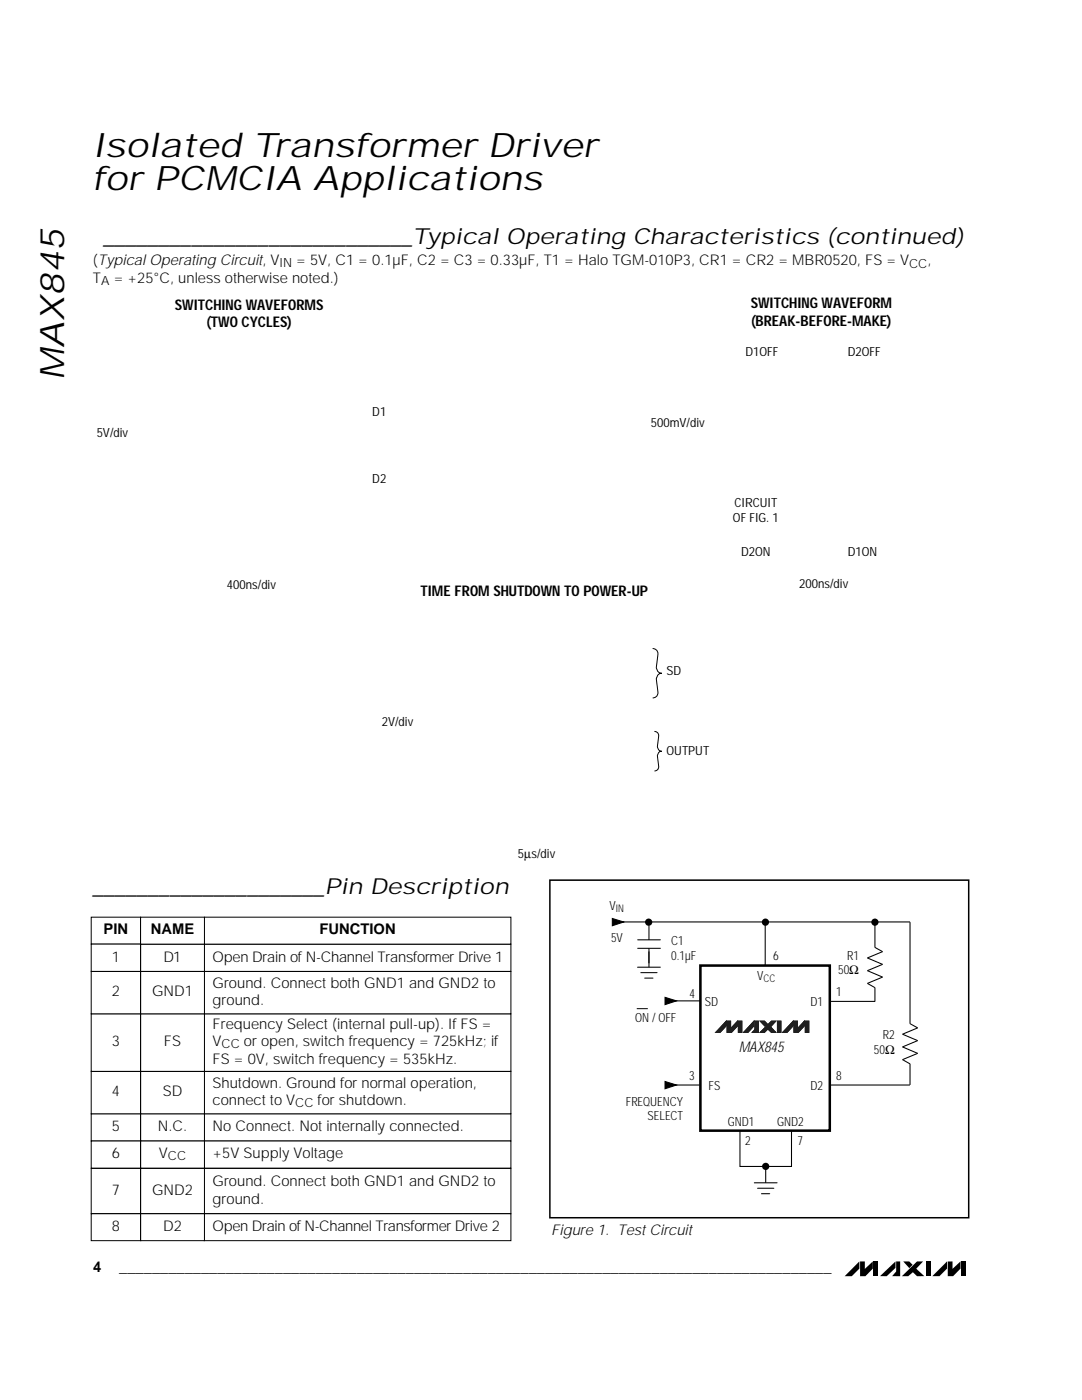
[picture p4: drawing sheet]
<svg xmlns="http://www.w3.org/2000/svg" width="216mm" height="279mm" viewBox="0 0 216 279" stroke-linecap="round" stroke-linejoin="round" font-family="sans-serif">
<path d="M171.5 251.7v1.5l-1.5 1.5h-1.5zM171.6 251.7l1 .1v1.4l1.6-1.5v1.5l-1.5 1.5h-1.1zM174.3 251.8h1v2.9h-1zM175.6 254.7l3.1-3v1.3l-1.8 1.7zM178.8 251.7h.8v3h-1.6l.8-.9zM180.2 251.7h1.2l.7 .7-.7 .7zM180 254.7l3-3h1.2l-1.4 1.5 1.6 1.5h-1.4l-.8-.8-1 .8zM184.8 251.8h.9v2.9h-.9zM189 251.7v1.5l-1.5 1.5h-1.5zM189.1 251.8h1v1.4l1.6-1.5v1.5l-1.5 1.5h-1.1zM191.8 251.8h1v2.9h-1z" fill="#000"/>
<path d="M145.4 98.8h11.3v6.2h-11.3z" fill="#fff"/>
<path d="M130.2 129.4a1.06 1.06 0 0 1 1.1 1.2l-.3 2.7a1.12 1.12 0 0 0 1 1.1 1.15 1.15 0 0 0-1 1.1l.3 2.7a1.04 1.04 0 0 1-1.1 1.1M130.6 146a.84 .84 0 0 1 .8 .9l-.2 2.1a.96 .96 0 0 0 .8 .9 .96 .96 0 0 0-.8 1l.2 2.1a.83 .83 0 0 1-.8 .9" fill="none" stroke="#000" stroke-width=".2"/>
<path d="M40.9 222.3h61v5.4h-61z" fill-rule="evenodd" fill="#fff"/>
<path d="M40.8 222.3h61.1v5.4h-61.1z" fill="none" stroke="#000" stroke-width=".2"/>
<path d="M28.1 222.3h12.6v5.4h-12.6z" fill-rule="evenodd" fill="#fff"/>
<path d="M28.1 222.3h12.7v5.4h-12.7z" fill="none" stroke="#000" stroke-width=".2"/>
<path d="M18.3 222.3h9.7v5.4h-9.7z" fill-rule="evenodd" fill="#fff"/>
<path d="M18.2 222.3h9.9v5.4h-9.9z" fill="none" stroke="#000" stroke-width=".2"/>
<path d="M40.9 227.8h61v5.3h-61z" fill-rule="evenodd" fill="#fff"/>
<path d="M40.8 227.7h61.1v5.5h-61.1z" fill="none" stroke="#000" stroke-width=".2"/>
<path d="M28.1 227.8h12.6v5.3h-12.6z" fill-rule="evenodd" fill="#fff"/>
<path d="M28.1 227.7h12.7v5.5h-12.7z" fill="none" stroke="#000" stroke-width=".2"/>
<path d="M18.3 227.8h9.7v5.3h-9.7z" fill-rule="evenodd" fill="#fff"/>
<path d="M18.2 227.7h9.9v5.5h-9.9z" fill="none" stroke="#000" stroke-width=".2"/>
<path d="M40.9 233.2h61v9h-61z" fill-rule="evenodd" fill="#fff"/>
<path d="M40.8 233.2h61.1v9h-61.1z" fill="none" stroke="#000" stroke-width=".2"/>
<path d="M28.1 233.2h12.6v9h-12.6z" fill-rule="evenodd" fill="#fff"/>
<path d="M28.1 233.2h12.7v9h-12.7z" fill="none" stroke="#000" stroke-width=".2"/>
<path d="M18.3 233.2h9.7v9h-9.7z" fill-rule="evenodd" fill="#fff"/>
<path d="M18.2 233.2h9.9v9h-9.9z" fill="none" stroke="#000" stroke-width=".2"/>
<path d="M40.9 242.3h61v5.2h-61z" fill-rule="evenodd" fill="#fff"/>
<path d="M40.8 242.2h61.1v5.4h-61.1z" fill="none" stroke="#000" stroke-width=".2"/>
<path d="M28.1 242.3h12.6v5.2h-12.6z" fill-rule="evenodd" fill="#fff"/>
<path d="M28.1 242.2h12.7v5.4h-12.7z" fill="none" stroke="#000" stroke-width=".2"/>
<path d="M18.3 242.3h9.7v5.2h-9.7z" fill-rule="evenodd" fill="#fff"/>
<path d="M18.2 242.2h9.9v5.4h-9.9z" fill="none" stroke="#000" stroke-width=".2"/>
<path d="M40.9 213.9h61v8.3h-61z" fill-rule="evenodd" fill="#fff"/>
<path d="M40.8 213.8h61.1v8.5h-61.1z" fill="none" stroke="#000" stroke-width=".2"/>
<path d="M28.1 213.9h12.6v8.3h-12.6z" fill-rule="evenodd" fill="#fff"/>
<path d="M28.1 213.8h12.7v8.5h-12.7z" fill="none" stroke="#000" stroke-width=".2"/>
<path d="M18.3 213.9h9.7v8.3h-9.7z" fill-rule="evenodd" fill="#fff"/>
<path d="M18.2 213.8h9.9v8.5h-9.9z" fill="none" stroke="#000" stroke-width=".2"/>
<path d="M40.9 202.4h61v11.3h-61z" fill-rule="evenodd" fill="#fff"/>
<path d="M40.8 202.3h61.1v11.5h-61.1z" fill="none" stroke="#000" stroke-width=".2"/>
<path d="M28.1 202.4h12.6v11.3h-12.6z" fill-rule="evenodd" fill="#fff"/>
<path d="M28.1 202.3h12.7v11.5h-12.7z" fill="none" stroke="#000" stroke-width=".2"/>
<path d="M18.3 202.4h9.7v11.3h-9.7z" fill-rule="evenodd" fill="#fff"/>
<path d="M18.2 202.3h9.9v11.5h-9.9z" fill="none" stroke="#000" stroke-width=".2"/>
<path d="M18.3 183.1h9.7v5.3h-9.7z" fill-rule="evenodd" fill="#fff"/>
<path d="M18.2 183h9.9v5.4h-9.9z" fill="none" stroke="#000" stroke-width=".2"/>
<path d="M40.9 193.9h61v8.4h-61z" fill-rule="evenodd" fill="#fff"/>
<path d="M40.8 193.9h61.1v8.4h-61.1z" fill="none" stroke="#000" stroke-width=".2"/>
<path d="M28.1 193.9h12.6v8.4h-12.6z" fill-rule="evenodd" fill="#fff"/>
<path d="M28.1 193.9h12.7v8.4h-12.7z" fill="none" stroke="#000" stroke-width=".2"/>
<path d="M18.3 193.9h9.7v8.4h-9.7z" fill-rule="evenodd" fill="#fff"/>
<path d="M18.2 193.9h9.9v8.4h-9.9z" fill="none" stroke="#000" stroke-width=".2"/>
<path d="M40.9 188.5h61v5.3h-61z" fill-rule="evenodd" fill="#fff"/>
<path d="M40.8 188.4h61.1v5.5h-61.1z" fill="none" stroke="#000" stroke-width=".2"/>
<path d="M28.1 188.5h12.6v5.3h-12.6z" fill-rule="evenodd" fill="#fff"/>
<path d="M28.1 188.4h12.7v5.5h-12.7z" fill="none" stroke="#000" stroke-width=".2"/>
<path d="M18.3 188.5h9.7v5.3h-9.7z" fill-rule="evenodd" fill="#fff"/>
<path d="M18.2 188.4h9.9v5.5h-9.9z" fill="none" stroke="#000" stroke-width=".2"/>
<path d="M40.9 183.1h61v5.3h-61z" fill-rule="evenodd" fill="#fff"/>
<path d="M40.8 183h61.1v5.4h-61.1z" fill="none" stroke="#000" stroke-width=".2"/>
<path d="M28.1 183.1h12.6v5.3h-12.6z" fill-rule="evenodd" fill="#fff"/>
<path d="M28.1 183h12.7v5.4h-12.7z" fill="none" stroke="#000" stroke-width=".2"/>
<path d="M109.9 175.8h83.2v67.1h-83.2z" fill-rule="evenodd" fill="#fff"/>
<path d="M132.7 199l2.3 .7-2.3 .8zM133 199.7h6.9M181.6 184h-28.9v8.7" fill="none" stroke="#000" stroke-width=".21"/>
<path d="M132.7 199l2.3 .7-2.3 .8z" fill="#000"/>
<path d="M139.8 192.7h25.8v33h-25.8z" fill="#fff"/>
<path d="M139.8 192.7h25.8v33h-25.8z" fill="none" stroke="#000" stroke-width=".5"/>
<path d="M165.6 199.9h9M150.5 236.1h4.6M151.2 237.1h3.2M151.9 238.2h1.7M152.8 232.9v3.2" fill="none" stroke="#000" stroke-width=".21"/>
<path d="M144.9 203.8v.9l-1.2 1.3h-.9z" fill="#231f20"/>
<path d="M144.9 203.8v.9l-1.2 1.3h-.9z" fill="none" stroke="#231f20" stroke-width=".2"/>
<path d="M144.9 203.8v.9l-1.2 1.3h-.9z" fill="#231f20"/>
<path d="M144.9 203.8v.9l-1.2 1.3h-.9z" fill="none" stroke="#231f20" stroke-width=".2"/>
<path d="M145.1 203.8h.7v1.5l1.4-1.5v.9l-1.2 1.3h-.9z" fill="#231f20"/>
<path d="M145.1 203.8h.7v1.5l1.4-1.5v.9l-1.2 1.3h-.9z" fill="none" stroke="#231f20" stroke-width=".2"/>
<path d="M145.1 203.8h.7v1.5l1.4-1.5v.9l-1.2 1.3h-.9z" fill="#231f20"/>
<path d="M145.1 203.8h.7v1.5l1.4-1.5v.9l-1.2 1.3h-.9z" fill="none" stroke="#231f20" stroke-width=".2"/>
<path d="M147.3 203.8h.7v2.2h-.7z" fill="#231f20"/>
<path d="M147.3 203.8h.7v2.2h-.7z" fill="none" stroke="#231f20" stroke-width=".2"/>
<path d="M147.3 203.8h.7v2.2h-.7z" fill="#231f20"/>
<path d="M147.3 203.8h.7v2.2h-.7z" fill="none" stroke="#231f20" stroke-width=".2"/>
<path d="M150.4 203.8v.9l-1.2 1.3h-.8z" fill="#231f20"/>
<path d="M150.4 203.8v.9l-1.2 1.3h-.8z" fill="none" stroke="#231f20" stroke-width=".2"/>
<path d="M150.4 203.8v.9l-1.2 1.3h-.8z" fill="#231f20"/>
<path d="M150.4 203.8v.9l-1.2 1.3h-.8z" fill="none" stroke="#231f20" stroke-width=".2"/>
<path d="M150.6 203.8h.7v2.2h-1.2l.5-.5z" fill="#231f20"/>
<path d="M150.6 203.8h.7v2.2h-1.2l.5-.5z" fill="none" stroke="#231f20" stroke-width=".2"/>
<path d="M150.6 203.8h.7v2.2h-1.2l.5-.5z" fill="#231f20"/>
<path d="M150.6 203.8h.7v2.2h-1.2l.5-.5z" fill="none" stroke="#231f20" stroke-width=".2"/>
<path d="M153.9 203.8h.9l-1.1 1.1 1.1 1.1h-.9l-.7-.6-.7 .6h-.8z" fill="#231f20"/>
<path d="M153.9 203.8h.9l-1.1 1.1 1.1 1.1h-.9l-.7-.6-.7 .6h-.8z" fill="none" stroke="#231f20" stroke-width=".2"/>
<path d="M153.9 203.8h.9l-1.1 1.1 1.1 1.1h-.9l-.7-.6-.7 .6h-.8z" fill="#231f20"/>
<path d="M153.9 203.8h.9l-1.1 1.1 1.1 1.1h-.9l-.7-.6-.7 .6h-.8z" fill="none" stroke="#231f20" stroke-width=".2"/>
<path d="M151.7 203.8h.8l.6 .6-.5 .4z" fill="#231f20"/>
<path d="M151.7 203.8h.8l.6 .6-.5 .4z" fill="none" stroke="#231f20" stroke-width=".2"/>
<path d="M151.7 203.8h.8l.6 .6-.5 .4z" fill="#231f20"/>
<path d="M151.7 203.8h.8l.6 .6-.5 .4z" fill="none" stroke="#231f20" stroke-width=".2"/>
<path d="M155.1 203.8h.7v2.2h-.7z" fill="#231f20"/>
<path d="M155.1 203.8h.7v2.2h-.7z" fill="none" stroke="#231f20" stroke-width=".2"/>
<path d="M155.1 203.8h.7v2.2h-.7z" fill="#231f20"/>
<path d="M155.1 203.8h.7v2.2h-.7z" fill="none" stroke="#231f20" stroke-width=".2"/>
<path d="M158.3 203.8v.9l-1.2 1.3h-.9z" fill="#231f20"/>
<path d="M158.3 203.8v.9l-1.2 1.3h-.9z" fill="none" stroke="#231f20" stroke-width=".2"/>
<path d="M158.3 203.8v.9l-1.2 1.3h-.9z" fill="#231f20"/>
<path d="M158.3 203.8v.9l-1.2 1.3h-.9z" fill="none" stroke="#231f20" stroke-width=".2"/>
<path d="M158.4 203.8h.7v1.5l1.4-1.5v.9l-1.2 1.3h-.9z" fill="#231f20"/>
<path d="M158.4 203.8h.7v1.5l1.4-1.5v.9l-1.2 1.3h-.9z" fill="none" stroke="#231f20" stroke-width=".2"/>
<path d="M158.4 203.8h.7v1.5l1.4-1.5v.9l-1.2 1.3h-.9z" fill="#231f20"/>
<path d="M158.4 203.8h.7v1.5l1.4-1.5v.9l-1.2 1.3h-.9z" fill="none" stroke="#231f20" stroke-width=".2"/>
<path d="M160.7 203.8h.7v2.2h-.7z" fill="#231f20"/>
<path d="M160.7 203.8h.7v2.2h-.7z" fill="none" stroke="#231f20" stroke-width=".2"/>
<path d="M160.7 203.8h.7v2.2h-.7z" fill="#231f20"/>
<path d="M160.7 203.8h.7v2.2h-.7z" fill="none" stroke="#231f20" stroke-width=".2"/>
<g fill="#000">
<path d="M122.2 183.3l2.3 .7-2.3 .8zM132.7 215.8l2.3 .7-2.3 .8z"/>
<circle cx="129.4" cy="184" r=".72"/>
<circle cx="152.7" cy="184" r=".72"/>
<circle cx="174.6" cy="184" r=".72"/>
<circle cx="152.8" cy="232.8" r=".72"/>
</g>
<g fill="none" stroke="#000" stroke-width=".21">
<path d="M122.2 183.3l2.3 .7-2.3 .8zM123.4 184h29.2M127.2 193h4.6M127.2 187.6h4.6M127.2 189.3h4.6M127.9 194.1h3.2M128.6 195.2h1.7M129.5 184.7v2.9M129.5 189.3v3.7M174.6 184.2v4.9M174.6 189.1l1.5 .8-3 1.3 3 1.3-3 1.2 3 1.3-3 1.3 1.5 .8v2.8M181.6 184v20.3"/>
<path d="M132.7 215.8l2.3 .7-2.3 .8zM133 216.5h6.9M165.6 216.5h16M181.6 204.3l1.5 .8-3 1.3 3 1.3-3 1.2 3 1.3-3 1.3 1.5 .8v4.2M147.6 225.8v7h10.3v-7"/>
</g>
<path d="M127.1 201.3h2.2" fill="none" stroke="#000" stroke-width=".2"/>
<path d="M109.7 175.7h83.6v67.3h-83.6z" fill="none" stroke="#000" stroke-width=".3"/>
<g font-size="6.8">
<text x="18.4" y="31.3">Isolated Transformer Driver</text>
<text x="18.4" y="38">for PCMCIA Applications</text>
<text x="12.8" y="75.8" transform="rotate(-90 12.8 75.8)">MAX845</text>
</g>
<g font-size="4.5">
<text x="20.6" y="48.7">____________________________Typical Operating Characteristics (continued)</text>
<text x="18.5" y="178.5">_____________________Pin Description</text>
</g>
<g font-size="3">
<text x="147.4" y="209.9">MAX845</text>
<text x="110" y="246.5">Figure 1. Test Circuit</text>
</g>
<g font-size="2.9">
<text x="18.6" y="53">(Typical Operating Circuit, V</text>
<text x="59.1" y="53">= 5V, C1 = 0.1µF, C2 = C3 = 0.33µF, T1 = Halo TGM-010P3, CR1 = CR2 = MBR0520, FS = V</text>
<text x="185.1" y="53">,</text>
<text x="18.6" y="56.5">T</text>
<text x="22.7" y="56.5">= +25°C, unless otherwise noted.)</text>
<text x="34.9" y="61.8">SWITCHING WAVEFORMS</text>
<text x="41.3" y="65.3">(TWO CYCLES)</text>
<text x="149.8" y="61.5">SWITCHING WAVEFORM</text>
<text x="149.9" y="65">(BREAK-BEFORE-MAKE)</text>
<text x="83.9" y="119">TIME FROM SHUTDOWN TO POWER-UP</text>
<text x="20.7" y="186.5">PIN</text>
<text x="22.3" y="191.9">1</text>
<text x="30.1" y="186.5">NAME</text>
<text x="32.6" y="191.9">D1</text>
<text x="42.4" y="191.9">Open Drain of N-Channel Transformer Drive 1</text>
<text x="63.8" y="186.5">FUNCTION</text>
<text x="42.4" y="197.1">Ground. Connect both GND1 and GND2 to</text>
<text x="22.3" y="198.9">2</text>
<text x="30.3" y="198.9">GND1</text>
<text x="42.4" y="200.6">ground.</text>
<text x="22.3" y="208.8">3</text>
<text x="32.7" y="208.8">FS</text>
<text x="42.4" y="205.3">Frequency Select (internal pull-up). If FS =</text>
<text x="42.4" y="208.8">V</text>
<text x="48.7" y="208.8">or open, switch frequency = 725kHz; if</text>
<text x="42.4" y="212.4">FS = 0V, switch frequency = 535kHz.</text>
<text x="22.3" y="218.8">4</text>
<text x="32.5" y="218.8">SD</text>
<text x="42.4" y="217">Shutdown. Ground for normal operation,</text>
<text x="42.4" y="220.6">connect to V</text>
<text x="63.4" y="220.6">for shutdown.</text>
<text x="22.3" y="225.8">5</text>
<text x="31.5" y="225.8">N.C.</text>
<text x="42.4" y="225.8">No Connect. Not internally connected.</text>
<text x="22.3" y="231.2">6</text>
<text x="31.7" y="231.2">V</text>
<text x="42.4" y="231.2">+5V Supply Voltage</text>
<text x="22.3" y="238.5">7</text>
<text x="30.3" y="238.5">GND2</text>
<text x="42.4" y="236.7">Ground. Connect both GND1 and GND2 to</text>
<text x="22.3" y="245.7">8</text>
<text x="32.5" y="245.7">D2</text>
<text x="42.4" y="240.2">ground.</text>
<text x="42.4" y="245.7">Open Drain of N-Channel Transformer Drive 2</text>
<text x="18.6" y="253.8">4</text>
<text x="23.8" y="253.8">_______________________________________________________________________________________</text>
</g>
<g font-size="2.5">
<text x="55.8" y="53.3">IN</text>
<text x="181.4" y="53.4">CC</text>
<text x="20.2" y="56.9">A</text>
<text x="148.7" y="71">D1OFF</text>
<text x="169.2" y="71">D2OFF</text>
<text x="74.3" y="83.1">D1</text>
<text x="19.3" y="87.1">5V/div</text>
<text x="129.9" y="85.2">500mV/div</text>
<text x="74.3" y="96.3">D2</text>
<text x="146.6" y="101.2">CIRCUIT</text>
<text x="146.3" y="104.1">OF FIG. 1</text>
<text x="147.9" y="111">D2ON</text>
<text x="169.2" y="111">D1ON</text>
<text x="45.3" y="117.6">400ns/div</text>
<text x="159.5" y="117.3">200ns/div</text>
<text x="133" y="134.8">SD</text>
<text x="76.2" y="144.9">2V/div</text>
<text x="133" y="150.6">OUTPUT</text>
<text x="103.4" y="171.3">5µs/div</text>
<text x="121.6" y="181.6">V</text>
<text x="121.9" y="188">5V</text>
<text x="133.9" y="188.6">C1</text>
<text x="133.9" y="191.5">0.1µF</text>
<text x="154.3" y="191.6">6</text>
<text x="169" y="191.5">R1</text>
<text x="151.1" y="195.5">V</text>
<text x="167.2" y="194.4">50Ω</text>
<text x="126.7" y="203.9">ON / OFF</text>
<text x="137.6" y="199.2">4</text>
<text x="140.7" y="200.7">SD</text>
<text x="161.7" y="200.7">D1</text>
<text x="166.9" y="198.8">1</text>
<text x="44.2" y="209.2">CC</text>
<text x="176.2" y="207.4">R2</text>
<text x="137.5" y="215.6">3</text>
<text x="166.9" y="215.6">8</text>
<text x="174.4" y="210.4">50Ω</text>
<text x="58.9" y="221">CC</text>
<text x="124.9" y="220.7">FREQUENCY</text>
<text x="141.4" y="217.5">FS</text>
<text x="161.7" y="217.5">D2</text>
<text x="129.2" y="223.6">SELECT</text>
<text x="145.2" y="224.7">GND1</text>
<text x="155.1" y="224.7">GND2</text>
<text x="33.5" y="231.6">CC</text>
<text x="148.7" y="228.4">2</text>
<text x="159.1" y="228.4">7</text>
</g>
<g font-size="2.1">
<text x="122.9" y="182">IN</text>
<text x="152.4" y="195.9">CC</text>
</g>
</svg>
